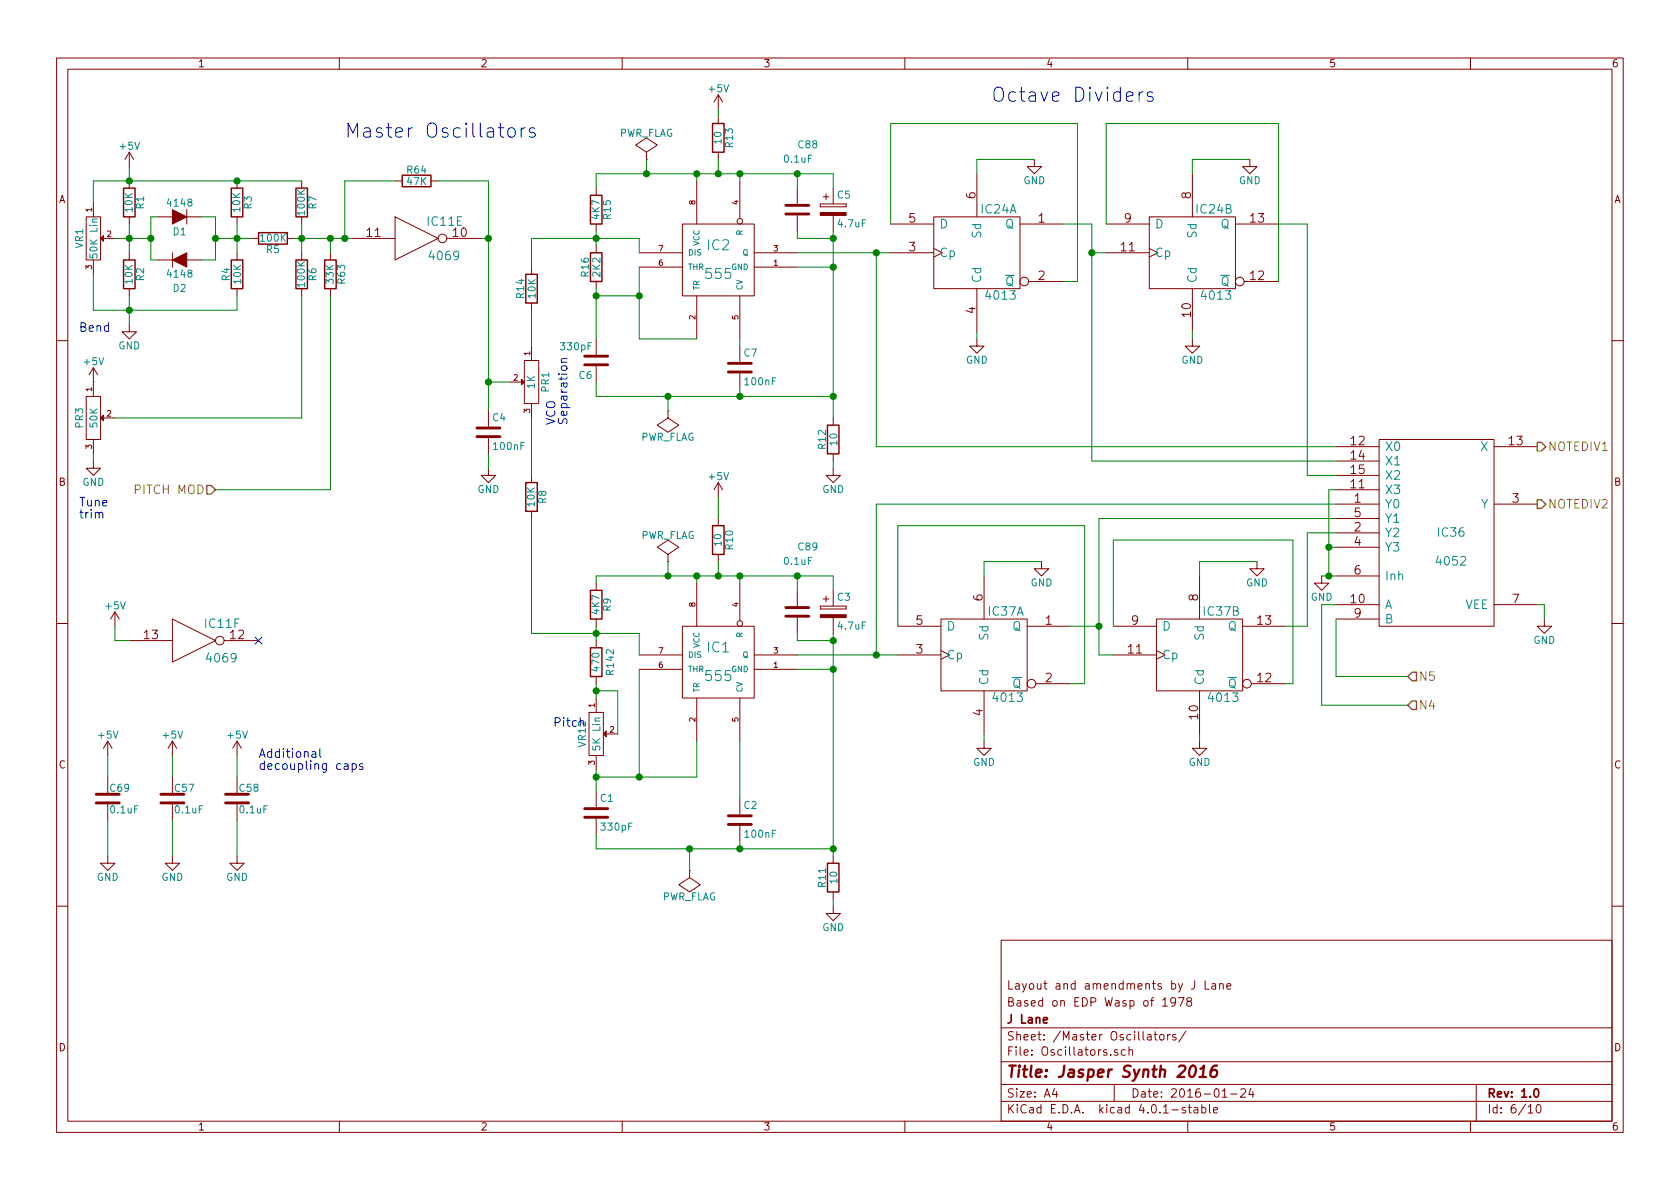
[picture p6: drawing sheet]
<svg xmlns="http://www.w3.org/2000/svg" width="297mm" height="210mm" viewBox="0 0 297 210" stroke-linecap="round" stroke-linejoin="round" font-family="sans-serif">
<g fill="none" stroke="#840000" stroke-width=".18">
<path d="M10 10.3h277v189.9h-277zM12 12.2h273v186.1h-273zM60 10.3v1.9M110 10.3v1.9M127 16.8v2.5M127 16.8l-.8 1.2M127 16.8l.8 1.2M160 10.3v1.9M210 10.3v1.9M260 10.3v1.9M15.2 38.3h2.6v7.7h-2.6zM16.5 35.8v2.5"/>
<path d="M22.9 26.9v2.6M22.9 32v1.3M22.9 38.3v1.3M22.9 26.9l-.8 1.3M22.9 26.9l.7 1.3M27.9 38.3h2.6M33 37.1v2.5M33 38.3h2.6M41.9 32v1.3M41.9 38.3v1.3M53.3 32v1.3M53.3 38.3v1.3"/>
<path d="M69.8 38.3l7.7 3.9-7.7 3.8zM69.8 32h1.3M76.2 32h1.3M105.4 33.3v1.2M105.4 39.6v1.3M114.3 28.2h.1M114.3 26.9l1.9-1.3-1.9-1.2-1.9 1.2 1.9 1.3v1.3M120.6 39.6h12.7v12.7h-12.7zM123.2 32v7.6M127 20.6v1.2M127 26.9v1.3M130.8 32v6.7"/>
<path d="M141 33.3v2.8M141 38.1v2.8M145 36.1v.5zM145 36.6h4.6zM145 36.1h4.6zM145.5 34.8h1.1M146 34.3v1M147.3 33.3v2.8M147.3 38.1v2.8M149.6 36.1v.5zM157.5 39.6h7.6M165.1 38.3h15.2v12.7h-15.2z"/>
<path d="M172.7 30.7v7.6M180.3 39.6h7.7M182.9 28.2v1.3h1.2l-1.2 1.2-1.3-1.2h1.3M195.6 39.6h7.6M203.2 38.3h15.2v12.7h-15.2zM210.8 30.7v7.6M218.4 39.6h7.7M221 28.2v1.3h1.2l-1.2 1.2-1.3-1.2h1.3M16.5 46v2.5M18.3 42.2h2M22.9 57.4v1.3h1.2l-1.2 1.2-1.3-1.2h1.3M22.9 44.7v1.3"/>
<path d="M22.9 51v1.3M27.9 46h2.6M30.5 44.7v2.5M33 46h2.6M41.9 44.7v1.3M41.9 51v1.3M44.4 42.2h1.3M50.8 42.2h1.3M53.3 44.7v1.3M53.3 51v1.3M58.4 44.7v1.3M58.4 51v1.3"/>
<path d="M62.2 42.2h7.6M79 42.2h6.1M94 47.2v1.3M94 53.6v1.3M105.4 43.4v1.3M105.4 49.8v1.2M105.4 59.9v2.8M113 47.2h7.6M113 44.7h7.6M123.2 52.3v7.6M130.8 52.3v7.6M133.3 47.2h7.7"/>
<path d="M133.3 44.7h7.7M157.5 44.7h7.6M165.1 43.9l1.5 .8-1.5 .8M172.7 59.9v1.3h1.3l-1.3 1.3-1.3-1.3h1.3M172.7 51v7.7M181.9 49.8h6.1M195.6 44.7h7.6M203.2 43.9l1.5 .8-1.5 .8M210.8 59.9v1.3h1.3l-1.3 1.3-1.3-1.3h1.3M210.8 51v7.7M220 49.8h6.1M10 60.2h2"/>
<path d="M15.2 70.1h2.6v7.6h-2.6zM16.5 65v5.1M16.5 77.7v2.6M16.5 65l-.8 1.3M16.5 65l.8 1.3M18.3 73.9h2M86.4 72.6v2.8M86.4 77.5v2.8M90.2 67.6h2M92.7 63.7h2.5v7.7h-2.5zM94 61.2v2.5M94 71.4v2.5"/>
<path d="M105.4 64.8v2.8M118.1 72.6h.1M118.1 72.6v1.3l1.9 1.3-1.9 1.2-1.9-1.2 1.9-1.3M130.8 61.2v2.8M130.8 66v2.8M147.3 73.9v1.3M236.2 79h7.6M243.8 77.7h20.4v33h-20.4zM264.2 79h7.6M285 60.2h2M16.5 81.5v1.3h1.3l-1.3 1.3-1.3-1.3h1.3M86.4 82.8v1.3h1.2l-1.2 1.2-1.3-1.2h1.3"/>
<path d="M94 84.1v1.2M94 90.4v1.3M118.1 99.3h.1M118.1 98l1.9-1.2-1.9-1.3-1.9 1.3 1.9 1.2v1.3M127 85.3v2.6M127 91.7v1.3M127 98v1.3M127 85.3l-.8 1.3M127 85.3l.8 1.3M147.3 82.8v1.3h1.3l-1.3 1.2-1.3-1.2h1.3M147.3 80.3v1.2M184.1 99.3v1.3h1.3l-1.3 1.2-1.2-1.2h1.2"/>
<path d="M222.2 99.3v1.3h1.3l-1.3 1.2-1.2-1.2h1.2M236.2 89.1h7.6M236.2 94.2h7.6M236.2 96.8h7.6M236.2 91.7h7.6M236.2 86.6h7.6M236.2 81.5h7.6M236.2 84.1h7.6M264.2 89.1h7.6M10 110.3h2M20.3 108.2l-.7 1.3M20.3 108.2v2.5"/>
<path d="M20.3 108.2l.8 1.3M22.9 113.3h7.6M30.5 109.5l7.6 3.8-7.6 3.8zM39.6 113.3h6.1M105.4 103.1v1.3M105.4 109.5v1.2M105.4 113.3v1.2M105.4 119.6v1.3M113 118.4h7.6M113 115.8h7.6M120.6 110.7h12.7v12.7h-12.7zM123.2 103.1v7.6"/>
<path d="M130.8 103.1v6.7M133.3 118.4h7.7M133.3 115.8h7.7M141 104.4v2.8M141 109.2v2.8M145 107.2v.5zM145 107.7h4.6zM145 107.2h4.6zM145.5 105.9h1.1M146 105.4v1M147.3 104.4v2.8M147.3 109.2v2.8"/>
<path d="M149.6 107.2v.5zM158.7 115.8h7.7M158.7 110.7h7.7M166.4 109.5h15.2v12.7h-15.2zM166.4 115.1l1.5 .7-1.5 .8M174 101.8v7.7M181.6 110.7h7.6M196.8 115.8h7.7M196.8 110.7h7.7M204.5 109.5h15.2v12.7h-15.2zM204.5 115.1l1.5 .7-1.5 .8M212.1 101.8v7.7"/>
<path d="M219.7 110.7h7.6M233.7 101.8v1.3h1.2l-1.2 1.3-1.3-1.3h1.3M236.2 101.8h7.6M236.2 106.9h7.6M236.2 109.5h7.6M264.2 106.9h7.6M273 109.5v1.2h1.3l-1.3 1.3-1.2-1.3h1.2M285 110.3h2M19 131.1v2.5M19 137.4v2.8M19 131.1l-.7 1.2M19 131.1l.8 1.2"/>
<path d="M30.5 131.1v2.5M30.5 137.4v2.8M30.5 131.1l-.8 1.2M30.5 131.1l.7 1.2M41.9 131.1v2.5M41.9 137.4v2.8M41.9 131.1l-.8 1.2M41.9 131.1l.8 1.2M104.1 126h2.6v7.6h-2.6zM105.4 123.4v2.6M105.4 133.6v2.5M105.4 139.9v2.8"/>
<path d="M107.2 129.8h2M123.2 123.4v7.7M130.8 123.4v7.7M174 131.1v1.2h1.3l-1.3 1.3-1.3-1.3h1.3M174 122.2v7.6M183.1 120.9h6.1M212.1 131.1v1.2h1.3l-1.3 1.3-1.3-1.3h1.3M212.1 122.2v7.6M221.2 120.9h6.1M19 151.4v1.2h1.3l-1.3 1.3-1.2-1.3h1.2M19 142.2v2.8M30.5 151.4v1.2h1.2l-1.2 1.3-1.3-1.3h1.3"/>
<path d="M30.5 142.2v2.8M41.9 151.4v1.2h1.3l-1.3 1.3-1.3-1.3h1.3M41.9 142.2v2.8M105.4 144.8v2.8M121.9 153.9h.1M121.9 153.9v1.3l1.9 1.3-1.9 1.2-1.9-1.2 1.9-1.3M130.8 141.2v2.8M130.8 146v2.8M147.3 151.4v1.2M147.3 157.7v1.3M10 160.2h2M147.3 160.3v1.2h1.3l-1.3 1.3-1.3-1.3h1.3"/>
<path d="M177 166.3h108v32h-108zM205.6 176.9l.4-.5v1.5M205.6 177.9h.8M207.8 177.1l-.2 .3h-.3l-.3-.3v-.4l.1-.2 .5-.1 .2 .2a1.19 1.19 0 0 1-.2 1.2l-.5 .1M208.3 176.4h1l-.6 1.5M210.1 177.1l-.3-.3 .1-.2 .2-.2 .4 .1 .2 .2-.1 .2-.6 .2a.48 .48 0 0 0-.1 .7l.2 .1 .5-.1a.48 .48 0 0 0-.2-.7M213.1 173.4v1.5h.7M214.3 174h.6v.9M214.9 174.3l-.4 .1-.3 .2 .3 .3 .4-.1M215.6 174.1l.2-.2 .4 .1 .1 .9M215.6 173.9v1M216.9 174.4l.7-.1v-.3l-.5-.1-.2 .2 .1 .7h.6"/>
<path d="M285 160.2h2M60 198.3v1.9M110 198.3v1.9M160 198.3v1.9M177 194.8h108M177 191.8h108M177 187.8h108M177 181.8h108M186.4 192.5l-.3 1h.9M186.8 193v1M197 191.8v3M197.6 185.7a.37 .37 0 0 0-.6 .1l.1 .2 .5 .2 .1 .1-.2 .3-.5-.1"/>
<path d="M199 185.7l-.5-.1-.3 .3 .1 .6 .2 .1 .5-.1M199.6 185.7l.2-.1 .4 .1 .1 .9M199.6 185.1v1.5M202.9 183h.6v.9M203.5 183.3l-.5 .1-.2 .2 .2 .3 .5-.1M204 182.9h.6M204.2 182.4v1.3l.4 .2M205.1 183.1l.2-.2 .4 .2 .1 .5-.1 .2-.4 .1-.2-.1zM206.5 182.9v1M206.9 182.9l-.4 .3M207.9 183a.37 .37 0 0 0-.6 .1l.1 .3 .5 .1 .1 .1-.3 .3-.4-.1M209.6 195.9a.37 .37 0 0 0-.6 .1l.1 .3 .5 .1 .1 .1-.3 .3-.4-.1"/>
<path d="M209.7 182.3l-1.3 2M210 198.3v1.9M210.1 195.8h.5M210.3 195.3v1.3l.3 .2M211.2 195.9h.5l.1 .9M211.8 196.2l-.5 .1-.2 .2 .2 .3 .5-.1M212.5 195.9l.4-.1 .3 .3-.1 .6h-.6M212.5 195.3v1.5M213.8 195.3v1.3l.2 .2M214.6 196.3l.7-.1-.1-.3-.4-.1-.2 .2v.7h.6M216.1 194h.9M217.6 193.5h1.1"/>
<path d="M219.4 192.7l.2-.2h.4l.2 .5-.9 1h.9M221.2 192.5l-.4 1h.9M221.5 193v1M260 198.3v1.9M261 191.8v6.5M270.2 195.8l.4-.5v1.5M270.2 196.8h.8M271.8 195.5l.2-.2a.81 .81 0 0 1 .5 .6 .81 .81 0 0 1-.2 .8l-.2 .1a.79 .79 0 0 1-.3-1.3z"/>
<circle cx="130.8" cy="39.1" r=".48"/>
<circle cx="78.2" cy="42.2" r=".76"/>
<circle cx="181.1" cy="49.8" r=".76"/>
<circle cx="219.2" cy="49.8" r=".76"/>
<circle cx="38.9" cy="113.3" r=".76"/>
<circle cx="130.8" cy="110.3" r=".48"/>
<circle cx="182.4" cy="120.9" r=".76"/>
<circle cx="220.5" cy="120.9" r=".76"/>
</g>
<path d="M271.3 192.7l.3-.2a.81 .81 0 0 1 .5 .6 .81 .81 0 0 1-.2 .8l-.2 .1a.79 .79 0 0 1-.4-1.3z" fill="none" stroke="#840000" stroke-width=".3"/>
<path d="M210.7 188.5a.45 .45 0 0 1 .7 .3 1.19 1.19 0 0 1-.8 1.6l-.2-.1a1.48 1.48 0 0 1 .3-1.8zM212.1 190.4h1.1M212.2 189l.7-.6-.3 2M215.2 188.4a.93 .93 0 0 0-1.1 .9v1l.3 .1 .5-.1a.82 .82 0 0 0 .2-.9l-.2-.2a.69 .69 0 0 0-.8 .4" fill="none" stroke="#840000" stroke-width=".41"/>
<g fill="#840000" stroke="#840000" stroke-width=".18">
<path d="M17.8 42.2l.5-.5v1z"/>
<path d="M17.8 73.9l.5-.5v1z"/>
<path d="M30.5 37.1l2.5 1.2-2.5 1.3z"/>
<path d="M30.5 46l2.5-1.3v2.5z"/>
<path d="M92.2 67.1l.5 .5-.5 .5z"/>
<path d="M145 37.6h4.6v.5h-4.6z"/>
<path d="M145 108.7h4.6v.5h-4.6z"/>
<path d="M107.2 129.3v1l-.5-.5z"/>
</g>
<path d="M17.2 38.7l-.8 .1-.1 .3 .1 .2" fill="none" stroke="#008484" stroke-width=".18"/>
<g fill="none" stroke="#008400" stroke-width=".18">
<path d="M127 19.3v1.3M22.9 29.5v2.5M22.9 39.6v5.1M27.9 38.3h-1.2v7.7h1.2M35.6 38.3h2.5v7.7h-2.5M41.9 32h.1M41.9 39.6v5.1M53.3 32h-36.8v3.8M53.3 39.6v5.1M69.8 32h-8.8v10.2M77.5 32h8.9v40.6M105.4 33.3v-2.6h41.9v2.6"/>
<path d="M114.3 28.2v2.5M123.2 30.7v1.3M127 28.2v2.5M130.8 30.7v1.3M141 30.7v2.6M157.5 39.6v-17.8h33v28h-2.5M182.9 28.2h-10.2v2.5M188 39.6h5v41.9h43.2M195.6 39.6v-17.8h30.5v28M221 28.2h-10.2v2.5M226.1 39.6h5v44.5h5.1M16.5 48.5v6.4h25.4v-2.6"/>
<path d="M20.3 42.2h6.4M22.9 52.3v5.1M38.1 42.2h6.3M52.1 42.2h10.1M53.3 52.3v21.6h-33M58.4 42.2v2.5M58.4 52.3v34.3h-20.3M85.1 42.2h1.3M94 54.9v6.3M105.4 40.9v2.5M105.4 51v8.9M105.4 52.3h7.6"/>
<path d="M113 44.7v-2.5h-19v5M113 47.2v12.7h10.2M130.8 59.9v1.3M141 40.9v1.3h6.3M141 47.2h6.3M141 44.7h16.5M147.3 40.9v33M154.9 44.7v34.3h81.3M172.7 58.7v1.2M193 44.7h2.6M210.8 58.7v1.2M16.5 67.6h.1"/>
<path d="M86.4 67.6h3.8M94 73.9v10.2M105.4 67.6v2.5h41.9M118.1 70.1v2.5M130.8 68.8v1.3M16.5 80.3v1.2M86.4 80.3v2.5M94 91.7v20.3h19v3.8M118.1 99.3v2.5M127 87.9v3.8M127 99.3v2.5M147.3 81.5v1.3"/>
<path d="M184.1 99.3h-10.1v2.5M222.2 99.3h-10.1v2.5M234.9 96.8h1.3M236.2 86.6h-1.3v15.2M236.2 91.7h-41.9v24.1h2.5M236.2 94.2h-5.1v16.5h-3.8M236.2 89.1h-81.3v26.7M20.3 110.7v2.6h2.6M105.4 103.1v-1.3h41.9v2.6M105.4 110.7v2.6M113 118.4v19M123.2 101.8v1.3"/>
<path d="M130.8 101.8v1.3M141 118.4h6.3M141 115.8h17.7M141 112v1.3h6.3M141 101.8v2.6M147.3 112v39.4M158.7 110.7v-17.7h33.1v27.9h-2.6M189.2 110.7h5.1M196.8 110.7v-15.2h31.8v25.4h-1.3M233.7 101.8h2.5M236.2 109.5v10.1h12.7M236.2 106.9h-2.5v17.8h15.2"/>
<path d="M271.8 106.9h1.2v2.6M19 133.6v3.8M30.5 133.6v3.8M41.9 133.6v3.8M105.4 120.9v2.5M105.4 136.1v3.8M105.4 122.2h3.8v7.6M123.2 131.1v6.3h-17.8M130.8 131.1v10.1M174 129.8v1.3M212.1 129.8v1.3M19 145v6.4"/>
<path d="M30.5 145v6.4M41.9 145v6.4M105.4 147.6v2.5h41.9M121.9 150.1v3.8M130.8 148.8v1.3M147.3 159v1.3"/>
</g>
<g fill="none" stroke="#840000" stroke-width=".25">
<path d="M21.8 33.3h2.1v5h-2.1zM40.9 33.3h2v5h-2zM52.3 33.3h2.1v5h-2.1zM71.1 31h5.1v2h-5.1zM104.4 34.5h2v5.1h-2zM126 21.8h2v5.1h-2zM21.8 46h2.1v5h-2.1zM40.9 46h2v5h-2zM45.7 41.1h5.1v2.1h-5.1zM52.3 46h2.1v5h-2.1zM57.4 46h2v5h-2zM93 48.5h2v5.1h-2z"/>
<path d="M104.4 44.7h2v5.1h-2zM146.3 75.2h2v5.1h-2zM93 85.3h2v5.1h-2zM126 93h2v5h-2zM104.4 104.4h2v5.1h-2zM104.4 114.5h2v5.1h-2zM146.3 152.6h2v5.1h-2z"/>
</g>
<g fill="none" stroke="#0000c2" stroke-width=".18">
<path d="M201.4 16.3v1.6M202.1 16.3a.68 .68 0 0 0-.7 .4M203.8 16.4l-.6-.1-.3 .1-.1 .2 .1 .4 .9 .2 .1 .2-.1 .4-.2 .1-.8-.1M89.9 22.8a.69 .69 0 0 1 1.2 .3v.7a.68 .68 0 0 1-.7 .5 .68 .68 0 0 1-.6-.5zM92.2 22.6v1.7M92.9 22.6a.68 .68 0 0 0-.7 .5M94.5 22.7l-.5-.1-.3 .1-.1 .3 .1 .3 .8 .2 .2 .3-.2 .3-.2 .2-.7-.2M99.2 64.1h1.1M100.3 63.4h-.8a.37 .37 0 0 0-.3 .3 .37 .37 0 0 0 .2 .4M17.5 90.8a.35 .35 0 0 1 .4-.2 .35 .35 0 0 1 .3 .2v.8M55.2 133h.6l.1 .9M55.9 133.3h-.6a.3 .3 0 0 0-.2 .3 .3 .3 0 0 0 .2 .3h.6"/>
<path d="M56.6 132.4v1.3l.2 .2M62.3 135.1a.48 .48 0 0 1 .6 .1v.7a.48 .48 0 0 1-.6 .1M62.3 135v1.6M64.1 135.1l-.3-.1-.2 .3v.2l.5 .1v.4h-.5"/>
</g>
<g fill="#008400" stroke="#008400" stroke-width=".25">
<circle cx="26.7" cy="42.2" r=".51"/>
<circle cx="22.9" cy="42.2" r=".51"/>
<circle cx="41.9" cy="42.2" r=".51"/>
<circle cx="38.1" cy="42.2" r=".51"/>
<circle cx="22.9" cy="54.9" r=".51"/>
<circle cx="22.9" cy="32" r=".51"/>
<circle cx="41.9" cy="32" r=".51"/>
<circle cx="53.3" cy="42.2" r=".51"/>
<circle cx="58.4" cy="42.2" r=".51"/>
<circle cx="61" cy="42.2" r=".51"/>
<circle cx="86.4" cy="42.2" r=".51"/>
<circle cx="86.4" cy="67.6" r=".51"/>
<circle cx="147.3" cy="70.1" r=".51"/>
<circle cx="147.3" cy="47.2" r=".51"/>
<circle cx="127" cy="30.7" r=".51"/>
<circle cx="130.8" cy="30.7" r=".51"/>
<circle cx="123.2" cy="30.7" r=".51"/>
<circle cx="105.4" cy="42.2" r=".51"/>
<circle cx="113" cy="52.3" r=".51"/>
<circle cx="105.4" cy="52.3" r=".51"/>
<circle cx="130.8" cy="70.1" r=".51"/>
<circle cx="147.3" cy="150.1" r=".51"/>
<circle cx="147.3" cy="118.4" r=".51"/>
<circle cx="127" cy="101.8" r=".51"/>
<circle cx="130.8" cy="101.8" r=".51"/>
<circle cx="123.2" cy="101.8" r=".51"/>
<circle cx="105.4" cy="112" r=".51"/>
<circle cx="130.8" cy="150.1" r=".51"/>
<circle cx="193" cy="44.7" r=".51"/>
<circle cx="154.9" cy="44.7" r=".51"/>
<circle cx="194.3" cy="110.7" r=".51"/>
<circle cx="154.9" cy="115.8" r=".51"/>
<circle cx="114.3" cy="30.7" r=".51"/>
<circle cx="118.1" cy="70.1" r=".51"/>
<circle cx="118.1" cy="101.8" r=".51"/>
<circle cx="121.9" cy="150.1" r=".51"/>
<circle cx="235" cy="101.8" r=".51"/>
<circle cx="235" cy="96.8" r=".51"/>
<circle cx="105.4" cy="122.2" r=".51"/>
<circle cx="105.4" cy="137.4" r=".51"/>
<circle cx="113" cy="137.4" r=".51"/>
<circle cx="141" cy="30.7" r=".51"/>
<circle cx="147.3" cy="42.2" r=".51"/>
<circle cx="141" cy="101.8" r=".51"/>
<circle cx="147.3" cy="113.3" r=".51"/>
</g>
<g fill="none" stroke="#840000" stroke-width=".51">
<path d="M138.9 37.8h4.1M138.9 36.3h4.1M84.3 77.2h4.1M84.3 75.7h4.1M103.4 63h4M103.4 64.5h4M128.8 65.8h4M128.8 64.3h4M138.9 109h4.1M138.9 107.4h4.1M17 142h4.1M17 140.5h4.1"/>
<path d="M28.4 142h4.1M28.4 140.5h4.1M39.9 142h4M39.9 140.5h4M103.4 144.5h4M103.4 143h4M128.8 145.8h4M128.8 144.3h4"/>
</g>
<path d="M45.1 112.7l1.2 1.2M46.3 112.7l-1.2 1.2" fill="none" stroke="#000084" stroke-width=".18"/>
<path d="M271.8 78.2h.7l.8 .8-.8 .8h-.7zM36.6 85.8h.7l.8 .8-.8 .8h-.7zM271.8 88.4h.7l.8 .7-.8 .8h-.7zM249.7 118.9h.7v1.5h-.7l-.8-.8zM248.9 124.7l.8-.8h.7v1.6h-.7z" fill="none" stroke="#848400" stroke-width=".25"/>
<g font-size="3.5" fill="#0000c2">
<text x="175.3" y="18">Octave Dividers</text>
<text x="61" y="24.4">Master Oscillators</text>
</g>
<text font-size="2.8" fill="#840000" x="178" y="190.5">Title: Jasper Synth 2016</text>
<g font-size="2.5" fill="#008484">
<text x="125.1" y="44.2">IC2</text>
<text x="124.9" y="49.3">555</text>
<text x="125.1" y="115.4">IC1</text>
<text x="124.9" y="120.4">555</text>
</g>
<g font-size="2.1" fill="#840000">
<text x="172.5" y="35.1" transform="rotate(-90 172.5 35.1)">6</text>
<text x="210.6" y="35.1" transform="rotate(-90 210.6 35.1)">8</text>
<text x="64.9" y="41.9">11</text>
<text x="80.1" y="41.9">10</text>
<text x="160.7" y="39.4">5</text>
<text x="183.6" y="39.4">1</text>
<text x="198.8" y="39.4">9</text>
<text x="221.1" y="39.4">13</text>
<text x="160.7" y="44.4">3</text>
<text x="198.2" y="44.4">11</text>
<text x="183.6" y="49.5">2</text>
<text x="221.1" y="49.5">12</text>
<text x="172.5" y="55.4" transform="rotate(-90 172.5 55.4)">4</text>
<text x="210.6" y="56" transform="rotate(-90 210.6 56)">10</text>
<text x="238.9" y="78.7">12</text>
<text x="238.9" y="81.3">14</text>
<text x="238.9" y="83.8">15</text>
<text x="266.8" y="78.7">13</text>
<text x="238.9" y="86.4">11</text>
<text x="239.4" y="88.9">1</text>
<text x="267.4" y="88.9">3</text>
<text x="239.4" y="94">2</text>
<text x="239.4" y="91.4">5</text>
<text x="239.4" y="96.5">4</text>
<text x="239.4" y="101.6">6</text>
<text x="173.7" y="106.2" transform="rotate(-90 173.7 106.2)">6</text>
<text x="211.8" y="106.2" transform="rotate(-90 211.8 106.2)">8</text>
<text x="238.9" y="106.7">10</text>
<text x="267.4" y="106.7">7</text>
<text x="25.5" y="113">13</text>
<text x="40.7" y="113">12</text>
<text x="162" y="110.5">5</text>
<text x="184.8" y="110.5">1</text>
<text x="200.1" y="110.5">9</text>
<text x="222.4" y="110.5">13</text>
<text x="239.4" y="109.2">9</text>
<text x="162" y="115.6">3</text>
<text x="199.5" y="115.6">11</text>
<text x="184.8" y="120.6">2</text>
<text x="222.4" y="120.6">12</text>
<text x="173.7" y="126.6" transform="rotate(-90 173.7 126.6)">4</text>
<text x="211.8" y="127.1" transform="rotate(-90 211.8 127.1)">10</text>
<text x="178" y="178">Based on EDP Wasp of 1978</text>
<text x="178" y="175">Layout and amendments by J Lane</text>
<text x="178" y="184">Sheet: /Master Oscillators/</text>
<text x="178" y="181">J Lane</text>
<text x="178" y="186.7">File: Oscillators.sch</text>
<text x="178" y="196.9">KiCad E.D.A. kicad 4.0.1-stable</text>
<text x="178" y="194.1">Size: A4</text>
<text x="200" y="194.1">Date: 2016-01-24</text>
<text x="263" y="194.1">Rev: 1.0</text>
<text x="263" y="196.9">Id: 6/10</text>
</g>
<g font-size="2.1" fill="#008484">
<text x="75.7" y="39.9">IC11E</text>
<text x="166.1" y="40.4">D</text>
<text x="173.5" y="37.8">IC24A</text>
<text x="177.7" y="40.4">Q</text>
<text x="204.2" y="40.4">D</text>
<text x="211.6" y="37.8">IC24B</text>
<text x="215.8" y="40.4">Q</text>
<text x="76.1" y="46">4069</text>
<text x="166.1" y="45.5">Cp</text>
<text x="173.5" y="42.1" transform="rotate(-90 173.5 42.1)">Sd</text>
<text x="204.2" y="45.5">Cp</text>
<text x="211.6" y="42.1" transform="rotate(-90 211.6 42.1)">Sd</text>
<text x="173.5" y="50" transform="rotate(-90 173.5 50)">Cd</text>
<text x="174.5" y="53">4013</text>
<text x="177.7" y="50.5">Q</text>
<text x="211.6" y="50" transform="rotate(-90 211.6 50)">Cd</text>
<text x="212.6" y="53">4013</text>
<text x="215.8" y="50.5">Q</text>
<text x="244.9" y="79.8">X0</text>
<text x="244.9" y="82.3">X1</text>
<text x="261.7" y="79.8">X</text>
<text x="244.9" y="89.9">Y0</text>
<text x="244.9" y="87.4">X3</text>
<text x="244.9" y="84.8">X2</text>
<text x="261.7" y="89.9">Y</text>
<text x="244.9" y="95">Y2</text>
<text x="244.9" y="92.5">Y1</text>
<text x="254.3" y="94.9">IC36</text>
<text x="244.9" y="97.5">Y3</text>
<text x="254.2" y="100">4052</text>
<text x="244.9" y="102.6">Inh</text>
<text x="244.9" y="107.7">A</text>
<text x="258.9" y="107.7">VEE</text>
<text x="36.3" y="111">IC11F</text>
<text x="167.4" y="111.5">D</text>
<text x="174.8" y="113.2" transform="rotate(-90 174.8 113.2)">Sd</text>
<text x="174.8" y="108.9">IC37A</text>
<text x="178.9" y="111.5">Q</text>
<text x="205.5" y="111.5">D</text>
<text x="212.9" y="113.2" transform="rotate(-90 212.9 113.2)">Sd</text>
<text x="212.9" y="108.9">IC37B</text>
<text x="217" y="111.5">Q</text>
<text x="244.9" y="110.2">B</text>
<text x="36.8" y="117.1">4069</text>
<text x="167.4" y="116.6">Cp</text>
<text x="205.5" y="116.6">Cp</text>
<text x="174.8" y="121.2" transform="rotate(-90 174.8 121.2)">Cd</text>
<text x="175.8" y="124.1">4013</text>
<text x="178.9" y="121.7">Q</text>
<text x="212.9" y="121.2" transform="rotate(-90 212.9 121.2)">Cd</text>
<text x="213.9" y="124.1">4013</text>
<text x="217" y="121.7">Q</text>
</g>
<g font-size="2.1" fill="#0000c2">
<text x="14" y="58.7">Bend</text>
<text x="98.2" y="75.2" transform="rotate(-90 98.2 75.2)">VCO</text>
<text x="100.3" y="75.2" transform="rotate(-90 100.3 75.2)">Separation</text>
<text x="14" y="89.6">Tune</text>
<text x="14" y="91.7">trim</text>
<text x="97.8" y="128.5">Pitch</text>
<text x="45.7" y="134">Additional</text>
<text x="45.7" y="136.1">decoupling caps</text>
</g>
<g font-size="2.1" fill="#848400">
<text x="273.7" y="79.8">NOTEDIV1</text>
<text x="24.3" y="87.4">PITCH MOD</text>
<text x="273.7" y="89.9">NOTEDIV2</text>
<text x="250.9" y="120.4">N5</text>
<text x="250.9" y="125.5">N4</text>
</g>
<g font-size="1.8" fill="#840000">
<text x="35" y="11.9">1</text>
<text x="85" y="11.9">2</text>
<text x="135" y="11.9">3</text>
<text x="185" y="11.9">4</text>
<text x="235" y="11.9">5</text>
<text x="285" y="11.9">6</text>
<text x="10.4" y="35.9">A</text>
<text x="285.4" y="35.9">A</text>
<text x="10.4" y="85.9">B</text>
<text x="285.4" y="85.9">B</text>
<text x="10.4" y="135.9">C</text>
<text x="285.4" y="135.9">C</text>
<text x="10.4" y="185.9">D</text>
<text x="285.4" y="185.9">D</text>
<text x="35" y="199.9">1</text>
<text x="85" y="199.9">2</text>
<text x="135" y="199.9">3</text>
<text x="185" y="199.9">4</text>
<text x="235" y="199.9">5</text>
<text x="285" y="199.9">6</text>
</g>
<g font-size="1.8" fill="#008484">
<text x="125.4" y="16.3">+5V</text>
<text x="21.3" y="26.5">+5V</text>
<text x="109.3" y="24.2">PWR_FLAG</text>
<text x="127.6" y="25.3" transform="rotate(-90 127.6 25.3)">10</text>
<text x="129.6" y="26" transform="rotate(-90 129.6 26)">R13</text>
<text x="138.8" y="28.7">0.1uF</text>
<text x="141.2" y="26.2">C88</text>
<text x="72" y="30.7">R64</text>
<text x="72" y="32.7">47K</text>
<text x="148.1" y="35.1">C5</text>
<text x="180.9" y="32.6">GND</text>
<text x="219" y="32.6">GND</text>
<text x="23.4" y="37.4" transform="rotate(-90 23.4 37.4)">10K</text>
<text x="25.5" y="36.9" transform="rotate(-90 25.5 36.9)">R1</text>
<text x="29.8" y="36.5">4148</text>
<text x="30.6" y="41.6">D1</text>
<text x="42.5" y="37.4" transform="rotate(-90 42.5 37.4)">10K</text>
<text x="44.5" y="36.9" transform="rotate(-90 44.5 36.9)">R3</text>
<text x="53.9" y="37.9" transform="rotate(-90 53.9 37.9)">100K</text>
<text x="55.9" y="36.9" transform="rotate(-90 55.9 36.9)">R7</text>
<text x="106" y="38.7" transform="rotate(-90 106 38.7)">4K7</text>
<text x="108" y="38.7" transform="rotate(-90 108 38.7)">R15</text>
<text x="148.3" y="40.2">4.7uF</text>
<text x="14.7" y="43.9" transform="rotate(-90 14.7 43.9)">VR1</text>
<text x="17.2" y="45.4" transform="rotate(-90 17.2 45.4)">50K Lin</text>
<text x="46.2" y="42.7">100K</text>
<text x="47.1" y="44.7">R5</text>
<text x="23.4" y="50.1" transform="rotate(-90 23.4 50.1)">10K</text>
<text x="25.5" y="49.6" transform="rotate(-90 25.5 49.6)">R2</text>
<text x="29.8" y="49.1">4148</text>
<text x="30.6" y="51.6">D2</text>
<text x="40.6" y="49.6" transform="rotate(-90 40.6 49.6)">R4</text>
<text x="42.6" y="50.1" transform="rotate(-90 42.6 50.1)">10K</text>
<text x="53.9" y="50.6" transform="rotate(-90 53.9 50.6)">100K</text>
<text x="55.9" y="49.6" transform="rotate(-90 55.9 49.6)">R6</text>
<text x="59" y="50.1" transform="rotate(-90 59 50.1)">33K</text>
<text x="61" y="50.1" transform="rotate(-90 61 50.1)">R63</text>
<text x="92.7" y="52.7" transform="rotate(-90 92.7 52.7)">R14</text>
<text x="94.7" y="52.7" transform="rotate(-90 94.7 52.7)">10K</text>
<text x="104.1" y="48.9" transform="rotate(-90 104.1 48.9)">R16</text>
<text x="106.1" y="48.9" transform="rotate(-90 106.1 48.9)">2K2</text>
<text x="14.9" y="64.6">+5V</text>
<text x="20.9" y="61.8">GND</text>
<text x="99.3" y="61.9">330pF</text>
<text x="131.6" y="63">C7</text>
<text x="170.8" y="64.3">GND</text>
<text x="208.9" y="64.3">GND</text>
<text x="94.5" y="68.7" transform="rotate(-90 94.5 68.7)">1K</text>
<text x="97.1" y="69.3" transform="rotate(-90 97.1 69.3)">PR1</text>
<text x="102.4" y="67">C6</text>
<text x="131.9" y="68.1">100nF</text>
<text x="14.7" y="75.6" transform="rotate(-90 14.7 75.6)">PR3</text>
<text x="17.2" y="75.5" transform="rotate(-90 17.2 75.5)">50K</text>
<text x="87.1" y="74.5">C4</text>
<text x="113.1" y="77.9">PWR_FLAG</text>
<text x="87.4" y="79.5">100nF</text>
<text x="146" y="79.3" transform="rotate(-90 146 79.3)">R12</text>
<text x="148" y="78.7" transform="rotate(-90 148 78.7)">10</text>
<text x="14.6" y="85.9">GND</text>
<text x="84.4" y="87.2">GND</text>
<text x="94.5" y="89.5" transform="rotate(-90 94.5 89.5)">10K</text>
<text x="96.6" y="89" transform="rotate(-90 96.6 89)">R8</text>
<text x="125.4" y="84.9">+5V</text>
<text x="145.4" y="87.2">GND</text>
<text x="113.2" y="95.3">PWR_FLAG</text>
<text x="127.6" y="96.5" transform="rotate(-90 127.6 96.5)">10</text>
<text x="129.6" y="97.1" transform="rotate(-90 129.6 97.1)">R10</text>
<text x="138.8" y="99.9">0.1uF</text>
<text x="141.2" y="97.3">C89</text>
<text x="18.7" y="107.7">+5V</text>
<text x="148.1" y="106.2">C3</text>
<text x="182.2" y="103.7">GND</text>
<text x="220.3" y="103.7">GND</text>
<text x="231.7" y="106.2">GND</text>
<text x="106" y="108.6" transform="rotate(-90 106 108.6)">4K7</text>
<text x="108" y="108" transform="rotate(-90 108 108)">R9</text>
<text x="148.3" y="111.3">4.7uF</text>
<text x="271.1" y="113.8">GND</text>
<text x="106" y="118.6" transform="rotate(-90 106 118.6)">470</text>
<text x="108.5" y="119.2" transform="rotate(-90 108.5 119.2)">R142</text>
<text x="17.4" y="130.6">+5V</text>
<text x="28.9" y="130.6">+5V</text>
<text x="40.3" y="130.6">+5V</text>
<text x="106.1" y="132.5" transform="rotate(-90 106.1 132.5)">5K Lin</text>
<text x="172" y="135.4">GND</text>
<text x="210.1" y="135.4">GND</text>
<text x="19.5" y="140">C69</text>
<text x="19.6" y="143.8">0.1uF</text>
<text x="31" y="140">C57</text>
<text x="31.1" y="143.8">0.1uF</text>
<text x="42.4" y="140">C58</text>
<text x="42.5" y="143.8">0.1uF</text>
<text x="106.2" y="141.8">C1</text>
<text x="131.6" y="143">C2</text>
<text x="106.5" y="146.9">330pF</text>
<text x="131.9" y="148.1">100nF</text>
<text x="17.1" y="155.7">GND</text>
<text x="28.5" y="155.7">GND</text>
<text x="40" y="155.7">GND</text>
<text x="116.9" y="159.2">PWR_FLAG</text>
<text x="146" y="156.8" transform="rotate(-90 146 156.8)">R11</text>
<text x="148" y="156.2" transform="rotate(-90 148 156.2)">10</text>
<text x="145.4" y="164.6">GND</text>
</g>
<text font-size="1.8" fill="#0000c2" x="103.6" y="132" transform="rotate(-90 103.6 132)">VR12</text>
<g font-size="1.4" fill="#840000">
<text x="16.3" y="37.5" transform="rotate(-90 16.3 37.5)">1</text>
<text x="18.9" y="41.9">2</text>
<text x="122.9" y="36.2" transform="rotate(-90 122.9 36.2)">8</text>
<text x="130.6" y="36.2" transform="rotate(-90 130.6 36.2)">4</text>
<text x="16.3" y="47.6" transform="rotate(-90 16.3 47.6)">3</text>
<text x="116.5" y="47">6</text>
<text x="116.5" y="44.4">7</text>
<text x="136.8" y="47">1</text>
<text x="136.8" y="44.4">3</text>
<text x="122.9" y="56.5" transform="rotate(-90 122.9 56.5)">2</text>
<text x="130.6" y="56.5" transform="rotate(-90 130.6 56.5)">5</text>
<text x="93.7" y="62.9" transform="rotate(-90 93.7 62.9)">1</text>
<text x="16.3" y="69.2" transform="rotate(-90 16.3 69.2)">1</text>
<text x="90.8" y="67.3">2</text>
<text x="18.9" y="73.7">2</text>
<text x="93.7" y="73" transform="rotate(-90 93.7 73)">3</text>
<text x="16.3" y="79.4" transform="rotate(-90 16.3 79.4)">3</text>
<text x="122.9" y="107.3" transform="rotate(-90 122.9 107.3)">8</text>
<text x="130.6" y="107.3" transform="rotate(-90 130.6 107.3)">4</text>
<text x="116.5" y="118.1">6</text>
<text x="116.5" y="115.6">7</text>
<text x="136.8" y="118.1">1</text>
<text x="136.8" y="115.6">3</text>
<text x="105.2" y="125.1" transform="rotate(-90 105.2 125.1)">1</text>
<text x="107.8" y="129.5">2</text>
<text x="122.9" y="127.6" transform="rotate(-90 122.9 127.6)">2</text>
<text x="130.6" y="127.6" transform="rotate(-90 130.6 127.6)">5</text>
<text x="105.2" y="135.2" transform="rotate(-90 105.2 135.2)">3</text>
</g>
<g font-size="1.4" fill="#008484">
<text x="131.3" y="41.6" transform="rotate(-90 131.3 41.6)">R</text>
<text x="121.7" y="47.7">THR</text>
<text x="121.7" y="45.2">DIS</text>
<text x="123.7" y="43.6" transform="rotate(-90 123.7 43.6)">VCC</text>
<text x="129.3" y="47.7">GND</text>
<text x="131.3" y="45.2">Q</text>
<text x="123.7" y="51.3" transform="rotate(-90 123.7 51.3)">TR</text>
<text x="131.3" y="51.3" transform="rotate(-90 131.3 51.3)">CV</text>
<text x="131.3" y="112.7" transform="rotate(-90 131.3 112.7)">R</text>
<text x="121.7" y="118.8">THR</text>
<text x="121.7" y="116.3">DIS</text>
<text x="123.7" y="114.7" transform="rotate(-90 123.7 114.7)">VCC</text>
<text x="129.3" y="118.8">GND</text>
<text x="131.3" y="116.3">Q</text>
<text x="123.7" y="122.4" transform="rotate(-90 123.7 122.4)">TR</text>
<text x="131.3" y="122.4" transform="rotate(-90 131.3 122.4)">CV</text>
</g>
</svg>
